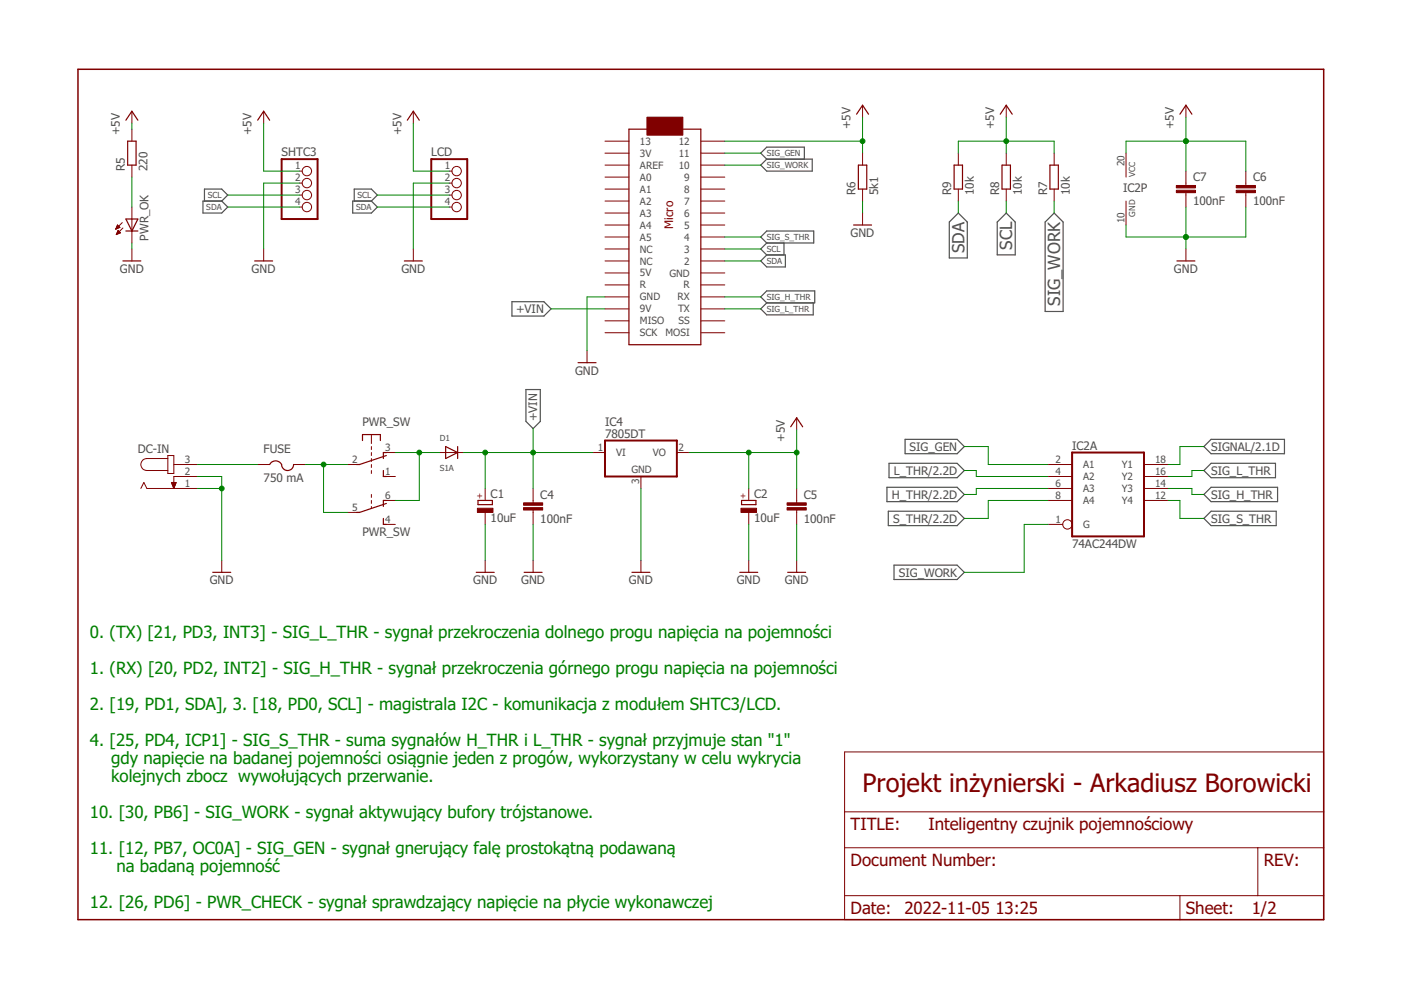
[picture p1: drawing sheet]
<svg xmlns="http://www.w3.org/2000/svg" width="297mm" height="210mm" viewBox="0 0 297 210" stroke-linecap="round" stroke-linejoin="round" font-family="sans-serif">
<g fill="none" stroke="#505050" stroke-width=".25">
<path d="M162.6 33.7l-1.3-1.2 1.3-1.3h7.9v2.5M162.6 33.7h9.6v2.6h-9.6l-1.3-1.3zM43 42.6h4l1.3 1.3-1.3 1.3h-4zM43.3 42.6v-2.5h3.7l1.3 1.3-1.3 1.2M74.8 42.6h3.9l1.3 1.3-1.3 1.3h-3.9zM75.1 42.6v-2.5h3.6l1.3 1.3-1.3 1.2M161.3 50.2l1.3-1.2h9.9v2.5h-9.9zM162.6 51.5l-1.3 1.3 1.3 1.3M162.6 54.1h3.9v2.5h-3.9l-1.3-1.3zM166.2 51.5v2.6M203.2 45.2l1.9 1.9v7.6h-3.8v-7.6zM211.4 47.1l1.9-1.9 1.9 1.9v6.9h-3.8z"/>
<path d="M223.5 45.2l1.9 1.9v18.9h-3.8v-18.9zM108.5 64h6.8l1.5 1.5-1.5 1.5h-6.8zM161.3 62.9l1.3-1.2h10.1v2.5h-10.1zM162.6 64.2l-1.3 1.3 1.3 1.3h9.8v-2.6M111.5 82.6h3.1v6.7l-1.6 1.6-1.5-1.6zM188.5 98.2h14.4l1.5 1.6-1.5 1.5h-14.4zM191.9 93.2h11l1.5 1.5-1.5 1.5h-11zM255.2 94.7l1.6-1.5h15.5v3h-15.5zM255.2 99.8l1.6-1.6h13.6v3.1h-13.6zM188 103.3h14.9l1.5 1.5-1.5 1.6h-14.9zM188.3 108.4h14.6l1.5 1.5-1.5 1.5h-14.6zM189.5 119.8h13.4l1.5 1.5-1.5 1.6h-13.4z"/>
<path d="M255.2 104.8l1.6-1.5h14.1v3.1h-14.1zM255.2 109.9l1.6-1.5h13.8v3h-13.8z"/>
</g>
<g fill="none" stroke="#800000" stroke-width=".21">
<path d="M28 23.6v2.5M28 27.4v2.5M28 35v2.5M55.9 23.6v2.5M63.5 36.3h.6M63.5 38.8h.6M87.6 23.6v2.5M95.2 36.3h.6M95.2 38.8h.6M128.3 29.9h5M128.3 32.5h5M128.3 35h5"/>
<path d="M128.3 37.5h5M148.6 29.9h5.1M148.6 32.5h5.1M148.6 35h5.1M148.6 37.5h5.1M182.9 22.3v2.5M182.9 32.5v2.5M203.2 32.5v2.5M213.3 22.3v2.5M213.3 32.5v2.5M223.5 32.5v2.5M238.7 32.5v5"/>
<path d="M251.4 22.3v2.5M251.4 36.3v3M264.1 36.3v3M24.6 48.6h.1M24.6 48.5h.3M24.6 48.3h.6M24.7 48.2h.7M24.7 49.7h.2M24.7 48.1h.6M24.7 49.5h.4M24.8 48h.4M24.8 49.4h.6"/>
<path d="M24.8 47.8h.2M24.8 49.3h.7M24.9 49.2h.5M24.9 47.7h.1M24.9 47.7l-.4 .9M24.9 47.7l.5 .5-.9 .4M25 49h.2M25 48.9h.1M25 48.9l.5 .5-.8 .3zM25.9 47.2l-1.4 1.4M26.1 48.3l-1.4 1.4M28 43.9v7.6"/>
<path d="M28 52.8v2.5M55.9 52.8v2.5M63.5 41.4h.6M63.5 43.9h.6M87.6 52.8v2.5M95.2 41.4h.6M95.2 43.9h.6M128.3 40.1h5M128.3 42.6h5M128.3 45.2h5M128.3 47.7h5M128.3 50.2h5"/>
<path d="M128.3 52.8h5M128.3 55.3h5M128.3 57.9h5M148.6 40.1h5.1M148.6 42.6h5.1M148.6 45.2h5.1M148.6 47.7h5.1M148.6 50.2h5.1M148.6 52.8h5.1M148.6 55.3h5.1M148.6 57.9h5.1M182.9 40.1v2.5"/>
<path d="M182.9 45.2v2.5M203.2 40.1v2.5M213.3 40.1v2.5M223.5 40.1v2.5M238.7 42.6v5.1M251.4 40.9v3M251.4 52.8v2.5M264.1 40.9v3M124.5 74.4v2.5M128.3 60.4h5M128.3 62.9h5M128.3 65.5h5"/>
<path d="M128.3 68h5M128.3 70.5h5M148.6 60.4h5.1M148.6 62.9h5.1M148.6 65.5h5.1M148.6 68h5.1M148.6 70.5h5.1M35.6 97.2h-4.5a1.27 1.27 0 0 0-1.2 1.3 1.27 1.27 0 0 0 1.2 1.3h4.5M35.6 96.6h1.3v3.8h-1.3zM36.9 98.5h5M54.6 98.5h2.6M62.3 98.5h2.5"/>
<path d="M73.7 98.5h2.5M78.7 92.1v1.9M78.7 94.7v.6M78.7 95.9v.7M78.7 97.2v.7M78.7 98.5v.6M78.7 99.8v.6M81.3 95.9h2.5M93.2 95.9h5.1M125.7 95.9h2.6M143.5 95.9h2.5M168.9 88.6v2.5"/>
<path d="M222.2 98.5h5.1M242.5 98.5h5.1M29.9 103.6l.6-1.3 .6 1.3h10.8M36.3 102.3h1.1l-.5 1.3zM36.4 102.4h.9M36.4 102.5h.9M36.4 102.6h.8M36.5 102.7h.7M36.6 102.8h.5M36.6 103h.5M36.7 103.1h.3M36.7 103.2h.3"/>
<path d="M36.7 103.3h.3M36.8 103.4h.1M41.9 101h-5v2.6M47 118.8v2.5M73.7 108.6h2.5M78.7 104.8v.7M78.7 106.1v.6M78.7 107.4v.4M81.3 111.2h2.5M81.3 101h2.5M81.3 106.1h2.5M102.9 103.6v2.5"/>
<path d="M102.9 108.6v2.6M102.9 118.8v2.5M113 103.6v3M113 108.1v3.1M113 118.8v2.5M135.9 101v2.6M135.9 118.8v2.5M158.7 103.6v2.5M158.7 108.6v2.6M158.7 118.8v2.5M168.9 103.6v3M168.9 108.1v3.1"/>
<path d="M168.9 118.8v2.5M222.2 111.2h3.1M222.2 101h5.1M222.2 103.6h5.1M222.2 106.1h5.1M242.5 101h5.1M242.5 103.6h5.1M242.5 106.1h5.1M179.1 159.4h101.5v35.6h-101.5zM179.1 179.7h101.5M179.1 172.1h101.5M266.7 179.7v10.2"/>
<path d="M179.1 189.9h101.5M250.2 189.9v5.1"/>
<circle cx="65.1" cy="36.3" r=".99"/>
<circle cx="65.1" cy="38.8" r=".99"/>
<circle cx="96.8" cy="38.8" r=".99"/>
<circle cx="96.8" cy="36.3" r=".99"/>
<circle cx="65.1" cy="41.4" r=".99"/>
<circle cx="65.1" cy="43.9" r=".99"/>
<circle cx="96.8" cy="41.4" r=".99"/>
<circle cx="96.8" cy="43.9" r=".99"/>
<circle cx="226.3" cy="111.2" r=".99"/>
</g>
<g fill="none" stroke="#800000" stroke-width=".25">
<path d="M26.7 25.5l1.3-1.9 1.2 1.9M27.1 29.9h1.8v5.1h-1.8zM54.6 25.5l1.3-1.9 1.3 1.9M86.4 25.5l1.2-1.9 1.3 1.9M133.3 27.4h15.3v45.7h-15.3zM181.6 24.2l1.3-1.9 1.2 1.9M182 35h1.8v5.1h-1.8zM202.3 35h1.8v5.1h-1.8zM212.1 24.2l1.2-1.9 1.3 1.9M212.4 35h1.8v5.1h-1.8zM222.6 35h1.8v5.1h-1.8zM250.2 24.2l1.2-1.9 1.3 1.9"/>
<path d="M26.1 55.3h3.8M26.7 46.4h2.5l-1.2 2.6zM26.7 49h2.5M54 55.3h3.8M85.7 55.3h3.8M181 47.7h3.8M249.5 55.3h3.8M122.6 76.9h3.8M57.2 98.5a1.42 1.42 0 0 1 1.5-.8 1.42 1.42 0 0 1 1.2 1.4 1.27 1.27 0 0 0 1.4 .6 1.27 1.27 0 0 0 1-1.2M76.9 93.4v-1.3h3.7v1.3M81.3 99.8v1.2h.6M81.9 96.6l-5.7 1.9h-.6"/>
<path d="M81.9 95.9h-.6v1.3M94.5 94.7l2.5 1.2-2.5 1.3zM97 94.7v2.5M167.6 90.5l1.3-1.9 1.3 1.9M81.3 109.9v1.3h.6M81.9 106.1h-.6v1.3M81.9 106.7l-5.7 1.9h-.6M101.3 106.1h3.1v.9h-3.1zM157.2 106.1h3.1v.9h-3.1zM45.1 121.3h3.8M101 121.3h3.8M111.1 121.3h3.8"/>
<path d="M134 121.3h3.8M156.8 121.3h3.9M167 121.3h3.8"/>
</g>
<g fill="#800000" stroke="#800000" stroke-width=".21">
<path d="M137.2 24.8h7.6v3.9h-7.6z"/>
<path d="M101.2 107.8h3.3v.8h-3.3z"/>
<path d="M157.1 107.8h3.3v.8h-3.3z"/>
<path d="M111 107.6h4.1v.5h-4.1z"/>
<path d="M111 106.6h4.1v.5h-4.1z"/>
<path d="M166.9 107.6h4v.5h-4z"/>
<path d="M166.9 106.6h4v.5h-4z"/>
<path d="M249.4 40.3h4.1v.6h-4.1z"/>
<path d="M249.4 39.3h4.1v.5h-4.1z"/>
<path d="M262.1 40.3h4.1v.6h-4.1z"/>
<path d="M262.1 39.3h4.1v.5h-4.1z"/>
</g>
<path d="M16.5 14.7h264.1v180.3h-264.1z" fill="none" stroke="#800000" stroke-width=".32"/>
<path d="M59.7 33.7h7.6v12.7h-7.6zM91.4 33.7h7.7v12.7h-7.7zM128.3 93.4h15.2v7.6h-15.2zM227.3 95.9h15.2v17.8h-15.2z" fill="none" stroke="#800000" stroke-width=".42"/>
<g fill="none" stroke="#008000" stroke-width=".21">
<path d="M28 26.1v1.3M28 37.5v6.4M55.9 26.1v10.2h7.6M63.5 38.8h-7.6v14M87.6 26.1v10.2h7.6M95.2 38.8h-7.6v14M153.7 32.5h7.6M153.7 35h7.6M153.7 29.9h29.2M182.9 24.8v7.7M203.2 32.5v-2.6h20.3v2.6M213.3 24.8v7.7"/>
<path d="M238.7 32.5v-2.6h25.4v6.4M251.4 24.8v11.5M28 51.5v1.3M48.3 41.4h15.2M48.3 43.9h15.2M80 41.4h15.2M80 43.9h15.2M153.7 50.2h7.6M153.7 52.8h7.6M153.7 55.3h7.6M182.9 42.6v2.6M203.2 42.6v2.6"/>
<path d="M213.3 42.6v2.6M223.5 42.6v2.6M251.4 43.9v8.9M264.1 43.9v6.3h-25.4v-2.5M116.8 65.5h11.5M128.3 62.9h-3.8v11.5M153.7 62.9h7.6M153.7 65.5h7.6M41.9 98.5h12.7M64.8 98.5h8.9M68.6 98.5v10.1h5.1M83.8 95.9h9.4"/>
<path d="M88.9 95.9v10.2h-5.1M98.3 95.9h27.4M102.9 95.9v7.7M113 90.9v12.7M146 95.9h22.9M158.7 95.9v7.7M168.9 91.1v12.5M204.4 94.7h5.1v3.8h12.7M204.4 99.8h2.6v1.2h15.2M255.2 94.7h-5v3.8h-2.6M255.2 99.8h-2.5v1.2h-5.1M41.9 103.6h5.1"/>
<path d="M41.9 101h5.1v17.8M102.9 111.2v7.6M113 111.2v7.6M135.9 103.6v15.2M158.7 111.2v7.6M168.9 111.2v7.6M222.2 103.6h-15.2v1.2h-2.6M222.2 106.1h-12.7v3.8h-5.1M222.2 111.2h-5.1v10.1h-12.7M247.6 106.1h2.6v3.8h5M247.6 103.6h5.1v1.2h2.5"/>
</g>
<g fill="#008000" stroke="#008000" stroke-width=".21">
<circle cx="158.7" cy="95.9" r=".51"/>
<circle cx="168.9" cy="95.9" r=".51"/>
<circle cx="251.4" cy="29.9" r=".51"/>
<circle cx="182.9" cy="29.9" r=".51"/>
<circle cx="213.3" cy="29.9" r=".51"/>
<circle cx="47" cy="103.6" r=".51"/>
<circle cx="251.4" cy="50.2" r=".51"/>
<circle cx="102.9" cy="95.9" r=".51"/>
<circle cx="113" cy="95.9" r=".51"/>
<circle cx="88.9" cy="95.9" r=".51"/>
<circle cx="68.6" cy="98.5" r=".51"/>
</g>
<text font-size="5.4" fill="#800000" x="182.9" y="167.8">Projekt inżynierski - Arkadiusz Borowicki</text>
<g font-size="3.6" fill="#505050">
<text x="204.5" y="53.6" transform="rotate(-90 204.5 53.6)">SDA</text>
<text x="214.6" y="53" transform="rotate(-90 214.6 53)">SCL</text>
<text x="224.8" y="64.8" transform="rotate(-90 224.8 64.8)">SIG_WORK</text>
</g>
<g font-size="3.6" fill="#008000">
<text x="19.1" y="135.3">0. (TX) [21, PD3, INT3] - SIG_L_THR - sygnał przekroczenia dolnego progu napięcia na pojemności</text>
<text x="19.1" y="142.9">1. (RX) [20, PD2, INT2] - SIG_H_THR - sygnał przekroczenia górnego progu napięcia na pojemności</text>
<text x="19.1" y="150.5">2. [19, PD1, SDA], 3. [18, PD0, SCL] - magistrala I2C - komunikacja z modułem SHTC3/LCD.</text>
<text x="19.1" y="158.2">4. [25, PD4, ICP1] - SIG_S_THR - suma sygnałów H_THR i L_THR - sygnał przyjmuje stan &quot;1&quot;</text>
<text x="23.6" y="162">gdy napięcie na badanej pojemności osiągnie jeden z progów, wykorzystany w celu wykrycia</text>
<text x="23.6" y="165.8">kolejnych zbocz wywołujących przerwanie.</text>
<text x="19.1" y="173.4">10. [30, PB6] - SIG_WORK - sygnał aktywujący bufory trójstanowe.</text>
<text x="19.1" y="181">11. [12, PB7, OC0A] - SIG_GEN - sygnał gnerujący falę prostokątną podawaną</text>
<text x="24.7" y="184.8">na badaną pojemność</text>
<text x="19.1" y="192.4">12. [26, PD6] - PWR_CHECK - sygnał sprawdzający napięcie na płycie wykonawczej</text>
</g>
<g font-size="3.6" fill="#800000">
<text x="180.3" y="175.9">TITLE:</text>
<text x="196.8" y="175.9">Inteligentny czujnik pojemnościowy</text>
<text x="180.3" y="183.6">Document Number:</text>
<text x="267.9" y="183.6">REV:</text>
<text x="180.3" y="193.7">Date:</text>
<text x="191.8" y="193.7">2022-11-05</text>
<text x="211" y="193.7">13:25</text>
<text x="251.4" y="193.7">Sheet:</text>
<text x="265.4" y="193.7">1/2</text>
</g>
<g font-size="2.5" fill="#505050">
<text x="25.4" y="28.7" transform="rotate(-90 25.4 28.7)">+5V</text>
<text x="53.4" y="28.7" transform="rotate(-90 53.4 28.7)">+5V</text>
<text x="85.1" y="28.7" transform="rotate(-90 85.1 28.7)">+5V</text>
<text x="180.3" y="27.4" transform="rotate(-90 180.3 27.4)">+5V</text>
<text x="210.8" y="27.4" transform="rotate(-90 210.8 27.4)">+5V</text>
<text x="248.9" y="27.4" transform="rotate(-90 248.9 27.4)">+5V</text>
<text x="59.7" y="33.1">SHTC3</text>
<text x="91.4" y="33.1">LCD</text>
<text x="26.5" y="36.3" transform="rotate(-90 26.5 36.3)">R5</text>
<text x="31.3" y="36.3" transform="rotate(-90 31.3 36.3)">220</text>
<text x="181.4" y="41.4" transform="rotate(-90 181.4 41.4)">R6</text>
<text x="186.2" y="41.4" transform="rotate(-90 186.2 41.4)">5k1</text>
<text x="201.7" y="41.4" transform="rotate(-90 201.7 41.4)">R9</text>
<text x="206.5" y="41.4" transform="rotate(-90 206.5 41.4)">10k</text>
<text x="211.8" y="41.4" transform="rotate(-90 211.8 41.4)">R8</text>
<text x="216.6" y="41.4" transform="rotate(-90 216.6 41.4)">10k</text>
<text x="222" y="41.4" transform="rotate(-90 222 41.4)">R7</text>
<text x="226.8" y="41.4" transform="rotate(-90 226.8 41.4)">10k</text>
<text x="238.1" y="40.7">IC2P</text>
<text x="253" y="38.4">C7</text>
<text x="265.7" y="38.4">C6</text>
<text x="253" y="43.5">100nF</text>
<text x="265.7" y="43.5">100nF</text>
<text x="31.5" y="51" transform="rotate(-90 31.5 51)">PWR_OK</text>
<text x="180.3" y="50.2">GND</text>
<text x="25.4" y="57.9">GND</text>
<text x="53.4" y="57.9">GND</text>
<text x="85.1" y="57.9">GND</text>
<text x="248.9" y="57.9">GND</text>
<text x="109.4" y="66.4">+VIN</text>
<text x="121.9" y="79.4">GND</text>
<text x="113.9" y="89.4" transform="rotate(-90 113.9 89.4)">+VIN</text>
<text x="29.2" y="96">DC-IN</text>
<text x="55.9" y="96">FUSE</text>
<text x="76.8" y="90.2">PWR_SW</text>
<text x="128.3" y="92.8">7805DT</text>
<text x="128.3" y="90.2">IC4</text>
<text x="166.4" y="93.7" transform="rotate(-90 166.4 93.7)">+5V</text>
<text x="192.8" y="95.6">SIG_GEN</text>
<text x="227.3" y="95.3">IC2A</text>
<text x="256.8" y="95.6">SIGNAL/2.1D</text>
<text x="189.5" y="100.7">L_THR/2.2D</text>
<text x="256.8" y="100.7">SIG_L_THR</text>
<text x="55.9" y="102.3">750 mA</text>
<text x="104" y="105.6">C1</text>
<text x="114.6" y="105.7">C4</text>
<text x="159.9" y="105.6">C2</text>
<text x="170.4" y="105.7">C5</text>
<text x="189.1" y="105.7">H_THR/2.2D</text>
<text x="256.8" y="105.7">SIG_H_THR</text>
<text x="76.8" y="113.7">PWR_SW</text>
<text x="104" y="110.7">10uF</text>
<text x="114.6" y="110.8">100nF</text>
<text x="159.9" y="110.7">10uF</text>
<text x="170.4" y="110.8">100nF</text>
<text x="189.4" y="110.8">S_THR/2.2D</text>
<text x="256.8" y="110.8">SIG_S_THR</text>
<text x="227.3" y="116.3">74AC244DW</text>
<text x="44.5" y="123.9">GND</text>
<text x="100.3" y="123.9">GND</text>
<text x="110.5" y="123.9">GND</text>
<text x="133.4" y="123.9">GND</text>
<text x="156.2" y="123.9">GND</text>
<text x="166.4" y="123.9">GND</text>
<text x="190.6" y="122.2">SIG_WORK</text>
</g>
<text font-size="2.5" fill="#800000" x="142.7" y="48.5" transform="rotate(-90 142.7 48.5)">Micro</text>
<g font-size="2.1" fill="#505050">
<text x="62.6" y="35.9">1</text>
<text x="94.3" y="35.9">1</text>
<text x="135.7" y="35.8">AREF</text>
<text x="135.7" y="33.2">3V</text>
<text x="135.7" y="30.7">13</text>
<text x="143.9" y="30.7">12</text>
<text x="143.9" y="33.2">11</text>
<text x="143.9" y="35.8">10</text>
<text x="238.4" y="35.2" transform="rotate(-90 238.4 35.2)">20</text>
<text x="62.6" y="38.5">2</text>
<text x="62.6" y="41">3</text>
<text x="94.3" y="38.5">2</text>
<text x="94.3" y="41">3</text>
<text x="135.7" y="40.8">A1</text>
<text x="135.7" y="38.3">A0</text>
<text x="145.1" y="38.3">9</text>
<text x="145.1" y="40.8">8</text>
<text x="62.6" y="43.5">4</text>
<text x="94.3" y="43.5">4</text>
<text x="135.7" y="45.9">A3</text>
<text x="135.7" y="43.4">A2</text>
<text x="145.1" y="43.4">7</text>
<text x="145.1" y="45.9">6</text>
<text x="238.4" y="47.3" transform="rotate(-90 238.4 47.3)">10</text>
<text x="135.7" y="53.5">NC</text>
<text x="135.7" y="51">A5</text>
<text x="135.7" y="48.5">A4</text>
<text x="145.1" y="48.5">5</text>
<text x="145.1" y="51">4</text>
<text x="145.1" y="53.5">3</text>
<text x="135.7" y="58.6">5V</text>
<text x="135.7" y="56.1">NC</text>
<text x="142" y="58.6">GND</text>
<text x="145.1" y="56.1">2</text>
<text x="135.7" y="63.7">GND</text>
<text x="135.7" y="61.2">R</text>
<text x="143.7" y="63.7">RX</text>
<text x="144.9" y="61.2">R</text>
<text x="135.7" y="71.3">SCK</text>
<text x="135.7" y="68.8">MISO</text>
<text x="135.7" y="66.2">9V</text>
<text x="141.1" y="71.3">MOSI</text>
<text x="143.8" y="66.2">TX</text>
<text x="143.9" y="68.8">SS</text>
<text x="81.6" y="95.6">3</text>
<text x="126.8" y="95.6">1</text>
<text x="143.9" y="95.6">2</text>
<text x="39.2" y="98.1">3</text>
<text x="39.2" y="100.7">2</text>
<text x="74.7" y="98.1">2</text>
<text x="81.6" y="100.7">1</text>
<text x="130.6" y="96.7">VI</text>
<text x="133.9" y="100.3">GND</text>
<text x="138.4" y="96.7">VO</text>
<text x="223.8" y="98.1">2</text>
<text x="223.8" y="100.7">4</text>
<text x="229.7" y="99.3">A1</text>
<text x="229.7" y="101.8">A2</text>
<text x="237.8" y="101.8">Y2</text>
<text x="237.8" y="99.3">Y1</text>
<text x="244.9" y="100.7">16</text>
<text x="244.9" y="98.1">18</text>
<text x="39.2" y="103.2">1</text>
<text x="81.6" y="105.8">6</text>
<text x="135.5" y="102.6" transform="rotate(-90 135.5 102.6)">3</text>
<text x="223.8" y="103.2">6</text>
<text x="223.8" y="105.8">8</text>
<text x="229.7" y="104.3">A3</text>
<text x="229.7" y="106.9">A4</text>
<text x="237.8" y="106.9">Y4</text>
<text x="237.8" y="104.3">Y3</text>
<text x="244.9" y="105.8">12</text>
<text x="244.9" y="103.2">14</text>
<text x="74.7" y="108.3">5</text>
<text x="81.6" y="110.8">4</text>
<text x="223.8" y="110.8">1</text>
<text x="229.7" y="112">G</text>
</g>
<g font-size="1.8" fill="#505050">
<text x="162.6" y="33.1">SIG_GEN</text>
<text x="162.6" y="35.6">SIG_WORK</text>
<text x="44.1" y="42">SCL</text>
<text x="75.8" y="42">SCL</text>
<text x="240.6" y="37.5" transform="rotate(-90 240.6 37.5)">VCC</text>
<text x="43.7" y="44.5">SDA</text>
<text x="75.5" y="44.5">SDA</text>
<text x="240.6" y="45.9" transform="rotate(-90 240.6 45.9)">GND</text>
<text x="162.6" y="50.9">SIG_S_THR</text>
<text x="162.6" y="53.4">SCL</text>
<text x="162.6" y="56">SDA</text>
<text x="162.6" y="63.6">SIG_H_THR</text>
<text x="162.6" y="66.1">SIG_L_THR</text>
<text x="93.2" y="93.4">D1</text>
<text x="93.2" y="99.8">S1A</text>
</g>
<g font-size="1.8" fill="#800000">
<text x="102.3" y="105.7" transform="rotate(-90 102.3 105.7)">+</text>
<text x="158.2" y="105.7" transform="rotate(-90 158.2 105.7)">+</text>
</g>
</svg>
